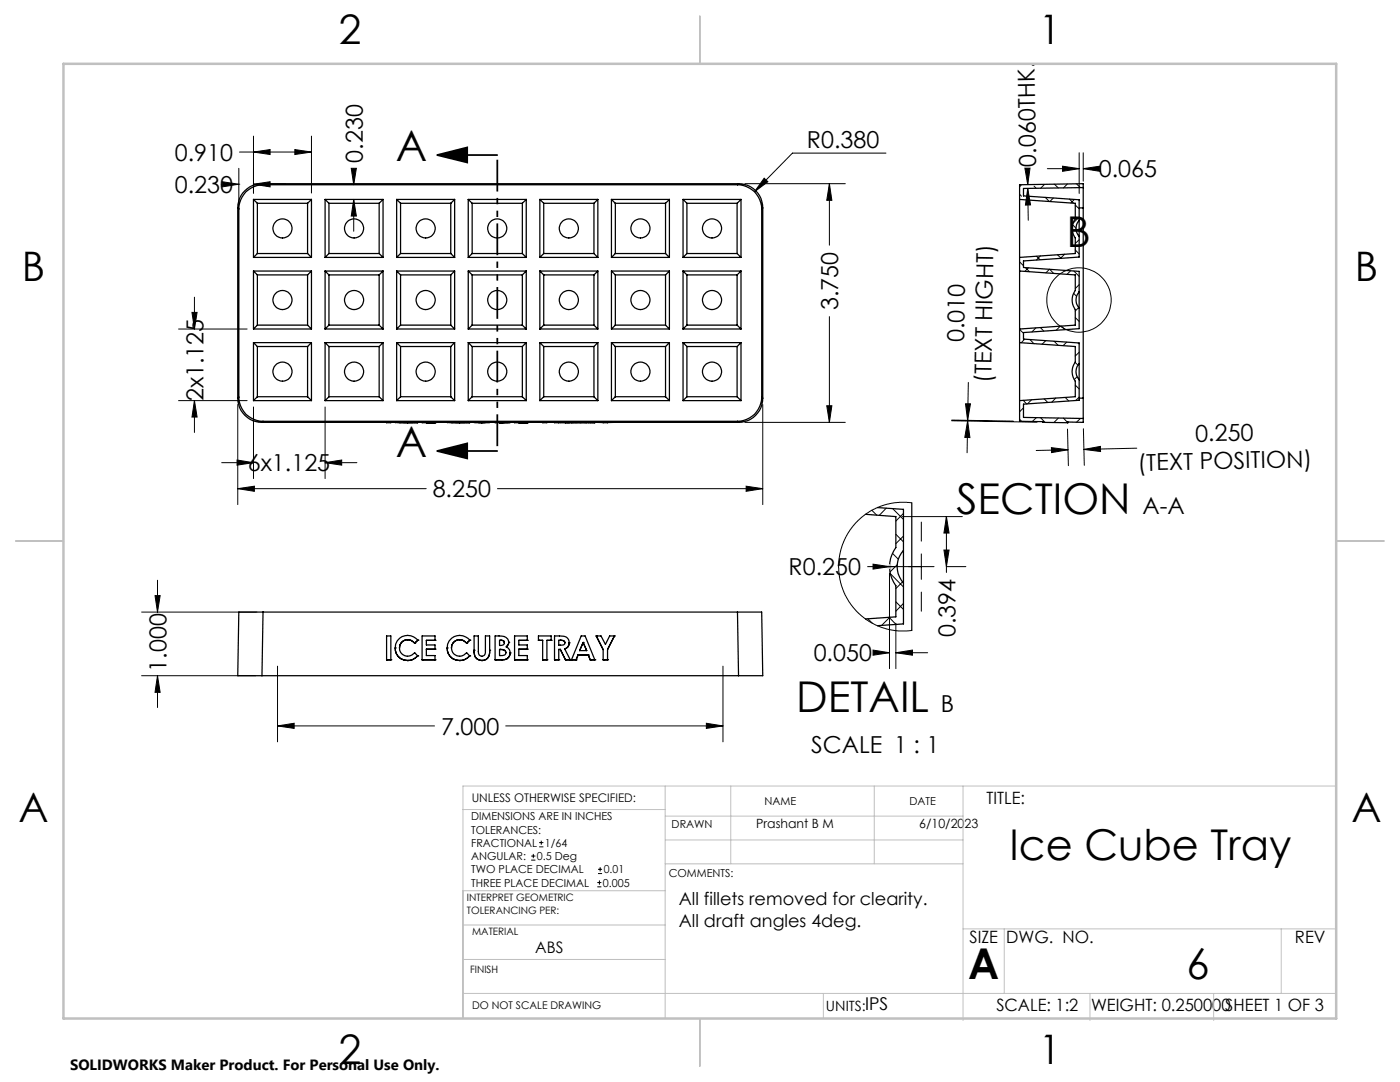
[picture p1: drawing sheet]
<svg xmlns="http://www.w3.org/2000/svg" width="279mm" height="216mm" viewBox="0 0 279 216" stroke-linecap="round" stroke-linejoin="round" font-family="sans-serif">
<g fill="none" stroke="#000" stroke-width=".25">
<path d="M50.6 39.8h11.6M50.6 39.8v11.6M50.6 39.8l.8 .8M52.3 36.7a4.8 4.8 0 0 0-4.9 4.8M52.3 36.7l.2 .2M52.3 36.7h95.1M52.5 36.9a4.8 4.8 0 0 0-4.8 4.8M52.5 36.9h94.7M62.2 39.8v11.6M62.2 39.8l-.8 .8M64.9 39.8h11.5M64.9 39.8v11.6"/>
<path d="M64.9 39.8l.8 .8M76.4 39.8v11.6M76.4 39.8l-.7 .8M79.2 39.8h11.5M79.2 39.8v11.6M79.2 39.8l.7 .8M90.7 39.8v11.6M90.7 39.8l-.7 .8M93.5 39.8h11.5M93.5 39.8v11.6M93.5 39.8l.7 .8M105 39.8v11.6"/>
<path d="M105 39.8l-.8 .8M107.7 39.8h11.6M107.7 39.8v11.6M107.7 39.8l.8 .8M119.3 39.8v11.6M119.3 39.8l-.8 .8M122 39.8h11.6M122 39.8v11.6M122 39.8l.8 .8M133.6 39.8v11.6M133.6 39.8l-.8 .8M136.3 39.8h11.6"/>
<path d="M136.3 39.8v11.6M136.3 39.8l.8 .8M147.2 36.9a4.8 4.8 0 0 1 4.8 4.8M147.4 36.7a4.8 4.8 0 0 1 4.8 4.8M147.4 36.7l-.2 .2M147.9 39.8v11.6M147.9 39.8l-.8 .8M203.5 39.8l11.1 .8v3.1a3.2 3.2 0 0 0 0 3.8v3.1l-11.1 .8M216.2 37.4v4.1M216.2 37.4l-11.9 .2v1.5l11.1 .8v4.1M216.2 37.4v-.7l-12.7 .2v47.2h4.7v.2M47.4 41.5l.3 .2"/>
<path d="M47.4 41.5v37.9M47.7 41.7v37.5M50.6 54.1v11.6M50.6 51.4h11.6M50.6 54.1h11.6M50.6 54.1l.8 .8M51.4 50.6l-.8 .8M51.4 50.6h10M51.4 40.6v10M51.4 54.9v10M51.4 40.6h10M51.4 54.9h10"/>
<path d="M61.4 50.6l.8 .8M61.4 40.6v10M61.4 54.9v10M62.2 54.1v11.6M62.2 54.1l-.8 .8M64.9 51.4h11.5M64.9 54.1v11.6M64.9 54.1h11.5M64.9 54.1l.8 .8M65.7 50.6h10M65.7 40.6h10M65.7 50.6l-.8 .8"/>
<path d="M65.7 40.6v10M65.7 54.9v10M65.7 54.9h10M75.7 50.6l.7 .8M75.7 40.6v10M75.7 54.9v10M76.4 54.1v11.6M76.4 54.1l-.7 .8M79.2 51.4h11.5M79.2 54.1h11.5M79.2 54.1v11.6M79.2 54.1l.7 .8"/>
<path d="M79.9 50.6h10.1M79.9 40.6h10.1M79.9 54.9h10.1M79.9 50.6l-.7 .8M79.9 40.6v10M79.9 54.9v10M90 40.6v10M90 54.9v10M90 50.6l.7 .8M90.7 54.1l-.7 .8M90.7 54.1v11.6M93.5 51.4h11.5"/>
<path d="M93.5 54.1h11.5M93.5 54.1v11.6M93.5 54.1l.7 .8M94.2 50.6h10M94.2 40.6h10M94.2 54.9h10M94.2 50.6l-.7 .8M94.2 40.6v10M94.2 54.9v10M104.2 50.6l.8 .8M104.2 40.6v10M104.2 54.9v10"/>
<path d="M105 54.1v11.6M105 54.1l-.8 .8M107.7 51.4h11.6M107.7 54.1v11.6M107.7 54.1h11.6M107.7 54.1l.8 .8M108.5 50.6h10M108.5 40.6h10M108.5 50.6l-.8 .8M108.5 54.9h10M108.5 40.6v10M108.5 54.9v10"/>
<path d="M118.5 50.6l.8 .8M118.5 40.6v10M118.5 54.9v10M119.3 54.1v11.6M119.3 54.1l-.8 .8M122 51.4h11.6M122 54.1v11.6M122 54.1h11.6M122 54.1l.8 .8M122.8 50.6h10M122.8 40.6h10M122.8 40.6v10"/>
<path d="M122.8 54.9v10M122.8 54.9h10M122.8 50.6l-.8 .8M132.8 40.6v10M132.8 54.9v10M132.8 50.6l.8 .8M133.6 54.1v11.6M133.6 54.1l-.8 .8M136.3 51.4h11.6M136.3 54.1v11.6M136.3 54.1h11.6M136.3 54.1l.8 .8"/>
<path d="M137.1 50.6h10M137.1 40.6h10M137.1 50.6l-.8 .8M137.1 40.6v10M137.1 54.9v10M137.1 54.9h10M147.1 40.6v10M147.1 54.9v10M147.1 50.6l.8 .8M147.9 54.1v11.6M147.9 54.1l-.8 .8M152 41.7v37.5"/>
<path d="M152.2 41.5l-.2 .2M152.2 41.5v37.9M203.5 54.1l11.1 .8v3.1a3.2 3.2 0 0 0 0 3.8v3.1l-11.1 .8M215.4 44a2.39 2.39 0 0 0 0 3.2M215.4 58.2a2.39 2.39 0 0 0 0 3.3M215.4 58.2v3.3M215.4 44v3.2M215.4 47.2v4.1l-11.1 .8v1.3l11.1 .8v4M215.4 41.5h.8M216.2 41.5v37.9M47.4 79.4a4.8 4.8 0 0 0 4.9 4.9M47.7 79.2a4.8 4.8 0 0 0 4.8 4.9"/>
<path d="M47.7 79.2l-.3 .2M50.6 79.9h11.6M50.6 68.4v11.5M50.6 68.4h11.6M50.6 65.7h11.6M50.6 68.4l.8 .7M51.4 79.2h10M51.4 69.1v10.1M51.4 64.9l-.8 .8M51.4 69.1h10M51.4 64.9h10M51.4 79.2l-.8 .7"/>
<path d="M61.4 69.1v10.1M61.4 64.9l.8 .8M61.4 79.2l.8 .7M62.2 68.4v11.5M62.2 68.4l-.8 .7M64.9 79.9h11.5M64.9 68.4v11.5M64.9 68.4h11.5M64.9 65.7h11.5M64.9 68.4l.8 .7M65.7 79.2l-.8 .7M65.7 79.2h10"/>
<path d="M65.7 69.1v10.1M65.7 69.1h10M65.7 64.9h10M65.7 64.9l-.8 .8M75.7 79.2l.7 .7M75.7 69.1v10.1M75.7 64.9l.7 .8M76.4 68.4l-.7 .7M76.4 68.4v11.5M79.2 79.9h11.5M79.2 68.4h11.5M79.2 65.7h11.5"/>
<path d="M79.2 68.4v11.5M79.2 68.4l.7 .7M79.9 64.9l-.7 .8M79.9 79.2h10.1M79.9 79.2l-.7 .7M79.9 69.1h10.1M79.9 64.9h10.1M79.9 69.1v10.1M90 79.2l.7 .7M90 64.9l.7 .8M90 69.1v10.1M90.7 68.4v11.5"/>
<path d="M90.7 68.4l-.7 .7M93.5 79.9h11.5M93.5 68.4h11.5M93.5 65.7h11.5M93.5 68.4v11.5M93.5 68.4l.7 .7M94.2 79.2h10M94.2 64.9l-.7 .8M94.2 69.1h10M94.2 64.9h10M94.2 79.2l-.7 .7M94.2 69.1v10.1"/>
<path d="M104.2 79.2l.8 .7M104.2 69.1v10.1M104.2 64.9l.8 .8M105 68.4v11.5M105 68.4l-.8 .7M107.7 79.9h11.6M107.7 68.4h11.6M107.7 68.4v11.5M107.7 65.7h11.6M107.7 68.4l.8 .7M108.5 79.2h10M108.5 79.2l-.8 .7"/>
<path d="M108.5 69.1h10M108.5 64.9h10M108.5 69.1v10.1M108.5 64.9l-.8 .8M118.5 79.2l.8 .7M118.5 64.9l.8 .8M118.5 69.1v10.1M119.3 68.4v11.5M119.3 68.4l-.8 .7M122 79.9h11.6M122 68.4h11.6M122 68.4v11.5"/>
<path d="M122 65.7h11.6M122 68.4l.8 .7M122.8 79.2h10M122.8 79.2l-.8 .7M122.8 64.9l-.8 .8M122.8 69.1h10M122.8 69.1v10.1M122.8 64.9h10M132.8 79.2l.8 .7M132.8 64.9l.8 .8M132.8 69.1v10.1M133.6 68.4v11.5"/>
<path d="M133.6 68.4l-.8 .7M136.3 79.9h11.6M136.3 68.4h11.6M136.3 68.4v11.5M136.3 65.7h11.6M136.3 68.4l.8 .7M137.1 79.2h10M137.1 79.2l-.8 .7M137.1 69.1v10.1M137.1 69.1h10M137.1 64.9l-.8 .8M137.1 64.9h10"/>
<path d="M147.1 79.2l.8 .7M147.1 69.1v10.1M147.1 64.9l.8 .8M147.9 68.4v11.5M147.9 68.4l-.8 .7M152 79.2a4.8 4.8 0 0 1-4.8 4.9M152 79.2l.2 .2M152.2 79.4a4.8 4.8 0 0 1-4.8 4.9M203.5 68.4l11.1 .7v3.1a3.2 3.2 0 0 0 0 3.9v3.1l-11.1 .7M215.4 72.5a2.39 2.39 0 0 0 0 3.3M215.4 72.5v3.3M215.4 61.5v4.1l-11.1 .8v1.3l11.1 .7v4.1"/>
<path d="M215.4 75.8v4.1l-11.1 .7v2.7l11.9 .2M215.4 79.4h.8M216.2 79.4v4.1M52.3 84.3h26.6M52.5 84.1l-.2 .2M52.5 84.1h94.7M77.2 84.1h.8v.2h-.8zM78.9 84.3h4.5M81.3 84.3h1.5M81.3 84.3h-1.6h1.6M81.3 84.3h.1M81.4 84.1h2v.2h-2"/>
<path d="M81.4 84.1l-2.5 .1v.1M81.4 84.3h-2.5M81.4 84.1v.2M82.8 84.3h-1.5M82.8 84.3h6.5M82.8 84.3h.6M82.8 84.3h.1M83.4 84.3h.1M84.2 84.1h2.6v.2h-2.6zM85.1 84.3h1.7M85.1 84.3h.1M86.8 84.3h.1"/>
<path d="M89.3 84.3h2.4M91.7 84.3h1.4M91.7 84.3h-1.6h1.6M91.7 84.1h2.1l-.1 .2M91.7 84.1l-2.4 .1v.1M91.7 84.3h-2.4M91.7 84.3h2M91.7 84.3h2.1M91.7 84.1v.2M93.1 84.3h-1.4M93.1 84.3h2.4M93.1 84.3h.6"/>
<path d="M93.1 84.3h.1M94.6 84.1h.9v.2h.7h-1.4h-.2zM95.5 84.2h.7M96.2 84.2h.7M96.2 84.3h.7v-.2h.8l-.1 .2zM96.2 84.2v.1M96.9 84.3h2.7M99.6 84.1h1M99.6 84.3h1M99.6 84.1h-.8v.2h3M99.6 84.1v.2M99.7 84.3h.2"/>
<path d="M99.9 84.3h.1M99.9 84.3h1.1h-1.1M99.9 84.3h.7h-.7M99.9 84.3h-.2M100.6 84.1l.9 .1M100.6 84.3h.9M100.6 84.1v.2M101.5 84.2l.3 .1M101.5 84.3h-.5h.8M101.5 84.2v.1M101.8 84.3h10.9h-1.2M102.7 84.1h2.5v.2h-2.5z"/>
<path d="M103.5 84.3h1.7M103.5 84.3h.1M105.2 84.3h.1M107.5 84.3h.1M107.5 84.3v-.2h2.5v.2M108.3 84.3h.8M110 84.3h.1M111.7 84.1h1.8l.1 .2M111.7 84.1v.2h1.9M111.7 84.1h-1v.2h.8M111.8 84.3h2M113.6 84.3h-.9h1.1"/>
<path d="M113.6 84.2h.2v.1M113.8 84.3h.3M114.1 84.3h4.6M115.7 84.3h1.4zM116 84.1h.8M116 84.1l-1.9 .1v.1M116 84.3h.8M116 84.3h-1.9M116 84.1v.2M116.8 84.1l1.9 .1v.1M116.8 84.3h1.9M116.8 84.1v.2"/>
<path d="M118.7 84.3h28.7M119.9 84.1h-.9v.2h3.6v-.2h-.9M119.9 84.1l.9 .1M119.9 84.1v.2M120.8 84.2v.1M121.7 84.1l-.9 .1M121.7 84.1v.2M147.2 84.1l.2 .2M208.1 84.1l.1 .2M213.1 84.2l-.1 .1M216.2 83.5v.8h-8M172.7 102.6l6.1 .5v6.2a6.4 6.4 0 0 0 0 7.6v6.2l-6.1 .4"/>
<path d="M175.1 101.3l5.2 .3v8.2M180.3 109.8a4.8 4.8 0 0 0 0 6.5M180.3 109.8v6.5M180.3 116.3v8.2l-5.2 .3M182 100.3v25.5M52.3 134.8h95.1M52.5 122.1h-4.8l-.3 12.7h4.9M52.5 122.1l-.2 12.7M52.5 122.1h94.7M77.2 131.7h.1M77.2 131.7v-4.8h.8v4.8M77.2 131.7h.8"/>
<path d="M78 131.7h.1M78.9 129.3a2.39 2.39 0 0 0 2.5 2.5M78.9 129.3h.1M81.3 127.6a1.84 1.84 0 0 1 1.5 .7M81.3 127.6a1.67 1.67 0 0 0-1.4 2.5 1.67 1.67 0 0 0 2.9 .1l.6 .7M81.3 127.6h.1M81.4 131.8h.1M82.8 128.3h.1M83.4 130.9a2.54 2.54 0 0 1-2 .9M83.4 130.9h.1M83.4 127.7a2.53 2.53 0 0 0-2.8-.8 2.53 2.53 0 0 0-1.7 2.4M83.4 127.7h.1"/>
<path d="M83.4 127.7l-.6 .6M84.2 131.7h.1M84.2 131.7h2.6M86.8 131.7h.1M86.8 129.5h.1M86.8 127.8h.1M86.8 127.8h-1.7v.9h1.7v.8M86.8 129.5h-1.7v1.3h1.7v.9M86.8 127.8v-.9h-2.6v4.8M89.3 129.3a2.39 2.39 0 0 0 2.4 2.5M89.3 129.3h.1M91.7 127.6a1.84 1.84 0 0 1 1.4 .7"/>
<path d="M91.7 127.6a1.66 1.66 0 0 0-1.4 2.5 1.66 1.66 0 0 0 2.8 .1l.6 .7M91.7 127.6h.1M91.7 131.8h.1M93.1 128.3h.1M93.7 130.9a2.54 2.54 0 0 1-2 .9M93.7 130.9h.1M93.8 127.7a2.53 2.53 0 0 0-2.8-.8 2.53 2.53 0 0 0-1.7 2.4M93.8 127.7h.1M93.8 127.7l-.7 .6M94.6 129.8v-2.9h.9v3.1a.75 .75 0 0 0 .7 .9 .75 .75 0 0 0 .7-1v-3h.8v2.9M94.6 129.8a1.62 1.62 0 0 0 1.6 2M94.6 129.8h.1"/>
<path d="M96.2 131.8h.1M97.7 129.8a1.61 1.61 0 0 1-1.5 2M97.7 129.8h.1M98.8 131.7h.1M98.8 131.7h1.4M99.7 127.8h.2a.52 .52 0 0 1 .7 .3 .52 .52 0 0 1-.4 .7h-.5zM99.7 129.6h.2M99.9 129.6h-.2v1.2l1.1-.1 .2-.5M99.9 129.6l.9 .2 .2 .4M99.9 129.6h.1M99.9 127.8h.1M100.2 131.7h.1"/>
<path d="M101.5 128.2a1.54 1.54 0 0 0-1.9-1.3h-.8v4.8M101.5 128.2l-.1 .5-.4 .4a1.22 1.22 0 0 1 .8 1.2M101.5 128.2h.1M101.8 130.3a1.4 1.4 0 0 1-1.6 1.4M101.8 130.3h.1M102.7 131.7h.1M102.7 131.7h2.5M105.2 131.7h.1M105.2 129.5h.1M105.2 127.8h.1M105.2 127.8v-.9h-2.5v4.8M105.2 127.8h-1.7v.9h1.7v.8"/>
<path d="M105.2 129.5h-1.7v1.3h1.7v.9M107.5 127.8h.1M107.5 127.8h.8v3.9M107.5 127.8v-.9h2.5v.9M108.3 131.7h.1M108.3 131.7h.8M109.1 131.7h.1M110 127.8h.1M110 127.8h-.9v3.9M110.7 131.7h.1M110.7 131.7h.8M111.5 127.8h.3a.57 .57 0 0 1 .8 .1 .57 .57 0 0 1 0 .7l-1.1 .1z"/>
<path d="M111.5 131.7h.1M111.5 129.6h.3M111.8 127.8h.1M111.8 129.6h-.3v2.1M111.8 129.6h.1M111.8 129.6l1.1 2.1M112.9 131.7h.1M112.9 131.7h.9M113.6 128.3a1.29 1.29 0 0 0-1.5-1.4h-1.4v4.8M113.6 128.3a1.21 1.21 0 0 1-.9 1.2l1.1 2.2M113.6 128.3h.1M113.8 131.7h.1"/>
<path d="M114.1 131.7h.1M114.1 131.7l1.9-4.8h.8l1.9 4.8M114.1 131.7h.9M115 131.7h.1M115.4 130.7h.1M115.4 130.7l-.4 1M115.4 130.7h2M116.4 128.2h.1M116.4 128.2l.7 1.6h-1.4zM117.4 130.7h.1M117.4 130.7l.4 1M117.8 131.7h.1"/>
<path d="M117.8 131.7h.9M118.7 131.7h.1M119 126.9h.1M119 126.9l1.4 2.7v2.1M119 126.9h.9l.9 1.7 .9-1.7h.9M120.4 131.7h.1M120.4 131.7h.8M121.2 131.7h.1M122.6 126.9h.1M122.6 126.9l-1.4 2.7v2.1M147.2 122.1h4.8l.2 12.7h-4.8M147.2 122.1l.2 12.7"/>
<circle cx="56.4" cy="59.9" r="1.91"/>
<circle cx="56.4" cy="45.6" r="1.91"/>
<circle cx="70.7" cy="59.9" r="1.91"/>
<circle cx="70.7" cy="45.6" r="1.91"/>
<circle cx="84.9" cy="59.9" r="1.91"/>
<circle cx="84.9" cy="45.6" r="1.91"/>
<circle cx="99.2" cy="45.6" r="1.91"/>
<circle cx="99.2" cy="59.9" r="1.91"/>
<circle cx="113.5" cy="59.9" r="1.91"/>
<circle cx="113.5" cy="45.6" r="1.91"/>
<circle cx="127.8" cy="59.9" r="1.91"/>
<circle cx="127.8" cy="45.6" r="1.91"/>
<circle cx="142.1" cy="45.6" r="1.91"/>
<circle cx="142.1" cy="59.9" r="1.91"/>
<circle cx="56.4" cy="74.1" r="1.91"/>
<circle cx="70.7" cy="74.1" r="1.91"/>
<circle cx="84.9" cy="74.1" r="1.91"/>
<circle cx="99.2" cy="74.1" r="1.91"/>
<circle cx="113.5" cy="74.1" r="1.91"/>
<circle cx="127.8" cy="74.1" r="1.91"/>
<circle cx="142.1" cy="74.1" r="1.91"/>
</g>
<g fill="none" stroke="#000" stroke-width=".2">
<path d="M44.4 36.3l3.3 .5-3.3 .5zM47.7 36.8h.1M47.7 33.6v6.8M47.8 30.3h14.4M50.6 30.3l3.3-.5v1zM50.6 36.8l3.3-.5v1zM50.6 27.2v11.3M50.6 36.8h6.3M58.8 29.8l3.4 .5-3.4 .5zM62.2 27.2v11.3M70.1 33.6h1l-.5 3.3zM70.6 39.8l.5 3.3h-1z"/>
<path d="M70.6 33.8v3.1M70.6 39.8v6.3M148.7 36.7h20M152.5 35.6l.7 .7-2.6 2zM165.5 36.7l.5 3.3h-1zM165.5 36.7v12.2M176.8 30.6h-18.6l-7.6 7.7M203.5 38.8l.4 .4M203.8 36.9l-.3 .4M204.5 33.5h1.1l-.5 3.3zM205.1 34.6v2.2M205.1 37.6l.6 3.3h-1.1z"/>
<path d="M205.1 37.6l.1 6.4M206.4 37.1l.4 .5M208.5 36.8l-.8 .8M208.6 39.4l.8 .8M209 33.7h6.4M210.2 39.5l-.7 .7M210.4 36.8l.8 .7M212.1 33.2l3.3 .5-3.3 .5zM213 36.7l-.8 .8M213.4 39.7l.8 .8M214.4 39.8l-.7 .7M214.8 36.7l.8 .7"/>
<path d="M215.4 30.5v8.1M216.2 33.7l3.3-.5v1zM216.2 30.5v5.7M216.2 33.7h1.8M38.8 59.3v6.4M203.5 52.2l.8 .8M204.6 53.4l.9 .8M205.2 53.4l-.7 .8M206.8 51.1l.8 .7M207.6 51l-.8 .9M209.4 53.7l-.7 .7M209.5 53.7l.8 .9"/>
<path d="M211 50.8l.8 .7M212.5 50.7l-.9 .8M213.6 54l-.7 .8M214.1 44.8l.6 .7M214.3 58.5l.5 .6M214.3 54.1l1.1 1M214.6 49.9l.8 .8M214.6 40.9l.8 .8M215.4 43.3l-1.3 1.3M215.4 47.8l-.8 .8M215.4 56.8l-.8 .8M35.6 79.9h13.7"/>
<path d="M35.6 65.7h13.7M38.3 62.3h1l-.5 3.4zM38.8 79.9l.5 3.3h-1zM38.8 79.9v6.4M165.5 63.2v21.1M193.3 76.3l-.2 7.6M203.5 65.7l.8 .8M204.2 79.9l.7 .7M204.5 67.7l-.7 .7M205.5 67.7l.8 .9M205.9 79.8l-.8 .8M206.8 65.4l-.8 .8"/>
<path d="M207.6 65.3l.7 .8M208.4 79.6l.7 .7M208.7 68l-.7 .7M210.4 68.1l.8 .8M210.7 79.4l-.8 .9M211.6 65.1l-.8 .8M211.8 65.1l.7 .7M212.6 79.3l.7 .7M212.9 68.3l-.7 .7M214.6 72.3l.5 .5M214.6 76.8l.8 .8M214.6 63.4l.8 .7"/>
<path d="M214.9 75.2l-.5 .5M215.2 68.4l.2 .2M215.3 61.4l-.7 .7M215.4 70.3l-.8 .7M215.4 79.2l-.7 .7M44.2 92.3h6.4M47.3 91.8l3.3 .5-3.3 .5zM47.4 97.5l3.4-.5v1zM47.4 80.7v20M47.4 97.5h37.7M50.6 81.2v14.3M64.9 92.3l3.3-.5v1z"/>
<path d="M64.9 81.2v14.3M64.9 92.3h6.3M99.3 97.5h52.9M148.7 84.3h20M148.9 97l3.3 .5-3.3 .5zM152.2 80.7v20M165 81h1l-.5 3.3zM189.9 83.8l12.3 .2M189.9 84l17.1 .2M192.7 80.6h1l-.6 3.3zM193.1 84l.5 3.3h-1.1zM193.1 84l-.1 6.3"/>
<path d="M203.5 83.7l.4 .4M204.3 81.4l-.8 .8M206.8 83.4l-.8 .7M207.7 83.4l.9 .9M209.8 89.3l3.3 .4-3.2 .6zM211.2 83.4l-.9 .9M212.2 83.4l.8 .8M213 85.6l.2 7.3M213.1 89.7l-6.3 .2M215.6 83.5l-.8 .7M216.2 85.5l.2 7.4M216.3 89.7l3.3-.6v1z"/>
<path d="M226.9 89.4l-10.6 .3M30.9 118.9h1.1l-.6 3.2zM31.4 115.8v6.3M173.1 113.1h13.3M174 101.8l1 1M174.2 112.6l3.3 .5-3.3 .5zM176.9 101.4l-1.4 1.4M177.5 114.3v19.1M177.7 114.5l2.6 2.6M178.1 110.4l1.2 1.2M178.2 101.5l2.1 2.1M178.8 106.6l1.5 1.5"/>
<path d="M179.1 112.7l-1.5 1.4M180.1 103.1h12M180.1 116.1l-1.3 1.3M180.3 102.4l-1.5 1.6M180.3 107l-1.5 1.5M182 100.3l-2.5-.1-2.5 .4-2.6 1-2.4 1.6-1.9 2-1.4 2.2-.6 1.3-.5 1.7-.2 2.4 .2 2.8 .8 2.6 1.4 2.3 1.6 1.9 1.9 1.5 2.7 1.3 1.4 .4 1.9 .3 2.7-.1M183.9 104.2v3.8M183.9 110.5v5.1M183.9 118.1v3.9M188.4 109.7h1l-.5 3.4zM188.9 103.1l.5 3.3h-1zM188.9 103.1v11.1"/>
<path d="M188.9 113.1h3.9M28.3 134.8h22.7M28.3 122.1h22.9M31.4 134.8l.6 3.3h-1.1zM31.4 134.8v6.4M55.4 132.9v15.1M144.3 132.9v15.1M172.7 123.5h.1M173.2 123.5l.9 .9M174.2 129.7l3.3 .5-3.3 .5zM175.3 130.2h2.2M177.4 123.2l1.4 1.4"/>
<path d="M177.6 123.2l-1.7 1.6M178.8 130.2l3.3-.5v1zM178.8 120.1l1.5 1.5M178.8 124.4v9M178.8 130.2h6.3M180.3 120.4l-1.5 1.6M55.4 144.9l3.3-.6v1zM55.4 144.9h31.3M100.9 144.9h43.4M141 144.3l3.3 .6-3.3 .4zM106 171.6h.9M106 170.8h.9"/>
<path d="M106.4 170.4v.8M107.6 169h.8M107.6 168.1h.8M108 167.7v.9M119.2 177h.8M119.2 176.1h.8M119.3 174.3h.9M119.3 173.5h.9M119.6 175.7v.8M119.8 173v.9"/>
<circle cx="215.3" cy="59.9" r="6.4"/>
</g>
<path d="M87.2 30.9l6-1.5v3zM87.2 30.9h12M87.2 90l6-1.5v3zM87.2 90h12" fill="none" stroke="#000" stroke-width=".35"/>
<g fill="none" stroke="#c0c0c0" stroke-width=".2">
<path d="M177 113.1h1M177.2 112.7l.7 .7M177.5 112.6v1M177.9 112.7l-.7 .7M132.8 156.8v46.4M145.8 156.8v15.6M174.5 156.8v15.6M192.2 156.8v46.8M266.7 156.8h-174.3v46.4M92.4 161.5h40.4M92.4 177.7h40.4M132.8 167.6h59.4"/>
<path d="M132.8 162.8h59.4M132.8 172.4h59.4M92.4 198.2h174.3M92.4 191.5h40.4M92.4 184.6h40.4M164.3 198.2v5M192.2 185.3h74.5M200.4 185.3v12.9M217.5 198.2v5.4M242.2 198.2v5.4M255.7 185.3v12.9"/>
</g>
<path d="M99.3 30.9v59.1" fill="none" stroke="#000" stroke-width=".35" stroke-dasharray="6.3 1.3 1.3 1.3 1.3 1.3" stroke-dashoffset="-1" stroke-linecap="butt"/>
<path d="M139.7 3.2v9.5M3.1 107.9h9.6M266.7 107.9h9.5M139.7 203.2v9.6" fill="none" stroke="#c0c0c0" stroke-width=".25"/>
<path d="M12.7 12.7h254v190.5h-254z" fill="none" stroke="#c0c0c0" stroke-width=".5"/>
<g fill="#000">
<path d="M174.2 112.6l3.3 .5-3.3 .5z"/>
<path d="M50.6 30.3l3.3-.5v1zM58.8 29.8l3.4 .5-3.4 .5zM44.4 36.3l3.3 .5-3.3 .5zM50.6 36.8l3.3-.5v1zM47.3 91.8l3.3 .5-3.3 .5zM64.9 92.3l3.3-.5v1zM152.5 35.6l-1.9 2.7 2.6-2zM55.4 144.9l3.3-.6v1zM141 144.3l3.3 .6-3.3 .4z"/>
<path d="M70.6 39.8l.5 3.3h-1zM70.1 33.6h1l-.5 3.3zM31.4 134.8l.6 3.3h-1.1zM30.9 118.9h1.1l-.6 3.2z"/>
<path d="M87.2 30.9l6-1.5v3zM87.2 90l6-1.5v3z"/>
<path d="M165.5 36.7l.5 3.3h-1zM165 81h1l-.5 3.3zM188.9 103.1l.5 3.3h-1zM188.4 109.7h1l-.5 3.4z"/>
<path d="M204.5 33.5h1.1l-.5 3.3zM205.1 37.6l.6 3.3h-1.1z"/>
<path d="M212.1 33.2l3.3 .5-3.3 .5zM216.2 33.7l3.3-.5v1z"/>
<path d="M38.8 79.9l.5 3.3h-1zM38.3 62.3h1l-.5 3.4z"/>
<path d="M148.9 97l3.3 .5-3.3 .5zM47.4 97.5l3.4-.5v1z"/>
<path d="M192.7 80.6h1l-.6 3.3zM193.1 84l.5 3.3h-1.1z"/>
<path d="M209.8 89.3l3.3 .4-3.2 .6zM216.3 89.7l3.3-.6v1z"/>
<path d="M174.2 129.7l3.3 .5-3.3 .5zM178.8 130.2l3.3-.5v1z"/>
</g>
<g font-size="8.5">
<text x="79" y="32.1">A</text>
<text x="212.9" y="49.2">B</text>
<text x="79" y="91.2">A</text>
<text x="190.9" y="102.6">SECTION</text>
<text x="158.9" y="142.1">DETAIL</text>
<text x="201.5" y="171.6">Ice Cube Tray</text>
<text x="193.2" y="195.4">A</text>
<text x="236.8" y="195.4">6</text>
</g>
<g font-size="8.1">
<text x="67.6" y="8.9">2</text>
<text x="207.3" y="8.9">1</text>
<text x="4.4" y="56.2">B</text>
<text x="270.4" y="56.2">B</text>
<text x="3.7" y="164.1">A</text>
<text x="269.7" y="164.1">A</text>
<text x="67.6" y="212.4">2</text>
<text x="207.3" y="212.4">1</text>
</g>
<g font-size="4.7">
<text x="161.1" y="29.5">R0.380</text>
<text x="34.9" y="32.1">0.910</text>
<text x="72.4" y="32.5" transform="rotate(-90 72.4 32.5)">0.230</text>
<text x="206.8" y="33.2" transform="rotate(-91 206.8 33.2)">0.060THK.</text>
<text x="219.3" y="35.4">0.065</text>
<text x="34.9" y="38.5">0.230</text>
<text x="167.3" y="61.9" transform="rotate(-90 167.3 61.9)">3.750</text>
<text x="192.4" y="68.3" transform="rotate(-89 192.4 68.3)">0.010</text>
<text x="197.8" y="76.4" transform="rotate(-89 197.8 76.4)">(TEXT HIGHT)</text>
<text x="40.6" y="80.1" transform="rotate(-90 40.6 80.1)">2x1.125</text>
<text x="238.6" y="88.1" transform="rotate(-1 238.6 88.1)">0.250</text>
<text x="49.4" y="94.1">6x1.125</text>
<text x="227.1" y="94" transform="rotate(-1 227.1 94)">(TEXT POSITION)</text>
<text x="86.4" y="99.3">8.250</text>
<text x="228" y="102.6">A-A</text>
<text x="157.4" y="114.8">R0.250</text>
<text x="162.4" y="132">0.050</text>
<text x="190.7" y="127.2" transform="rotate(-90 190.7 127.2)">0.394</text>
<text x="33.2" y="134" transform="rotate(-90 33.2 134)">1.000</text>
<text x="187.8" y="142.1">B</text>
<text x="88" y="146.6">7.000</text>
<text x="161.9" y="150.3">SCALE 1 : 1</text>
</g>
<g font-size="3.5">
<text x="135.5" y="180.5">All fillets removed for clearity.</text>
<text x="135.5" y="185">All draft angles 4deg.</text>
<text x="172.7" y="201.5">IPS</text>
</g>
<g font-size="3.4">
<text x="196.9" y="160.4">TITLE:</text>
<text x="193.5" y="188.1">SIZE</text>
<text x="200.8" y="188.1">DWG. NO.</text>
<text x="258.4" y="188.1">REV</text>
<text x="198.8" y="201.7">SCALE: 1:2</text>
<text x="217.7" y="201.8">WEIGHT: 0.250000SHEET 1 OF 3</text>
</g>
<text font-size="3.2" x="106.8" y="190.1">ABS</text>
<text font-size="3" x="14" y="213.5">SOLIDWORKS Maker Product. For Personal Use Only.</text>
<text font-size="2.8" x="164.8" y="201.7">UNITS:</text>
<g font-size="2.5">
<text x="150.9" y="165.3">Prashant B M</text>
<text x="183.4" y="165.3">6/10/2023</text>
</g>
<text font-size="2.4" x="94.1" y="160">UNLESS OTHERWISE SPECIFIED:</text>
<g font-size="2.2">
<text x="152.6" y="160.6">NAME</text>
<text x="181.5" y="160.6">DATE</text>
<text x="94" y="163.7">DIMENSIONS ARE IN INCHES</text>
<text x="94" y="166.3">TOLERANCES:</text>
<text x="134" y="165.3">DRAWN</text>
<text x="94" y="171.6">ANGULAR:</text>
<text x="94" y="169">FRACTIONAL</text>
<text x="107.2" y="171.6">0.5 Deg</text>
<text x="108.8" y="169">1/64</text>
<text x="94" y="176.9">THREE PLACE DECIMAL</text>
<text x="94" y="174.3">TWO PLACE DECIMAL</text>
<text x="120.3" y="176.9">0.005</text>
<text x="120.5" y="174.3">0.01</text>
<text x="133.5" y="175">COMMENTS:</text>
</g>
<text font-size="2.1" x="94.2" y="201.4">DO NOT SCALE DRAWING</text>
<g font-size="2">
<text x="93.2" y="179.8">INTERPRET GEOMETRIC</text>
<text x="93.2" y="182.3">TOLERANCING PER:</text>
<text x="94.2" y="186.5">MATERIAL</text>
<text x="93.8" y="194.1">FINISH</text>
</g>
</svg>
